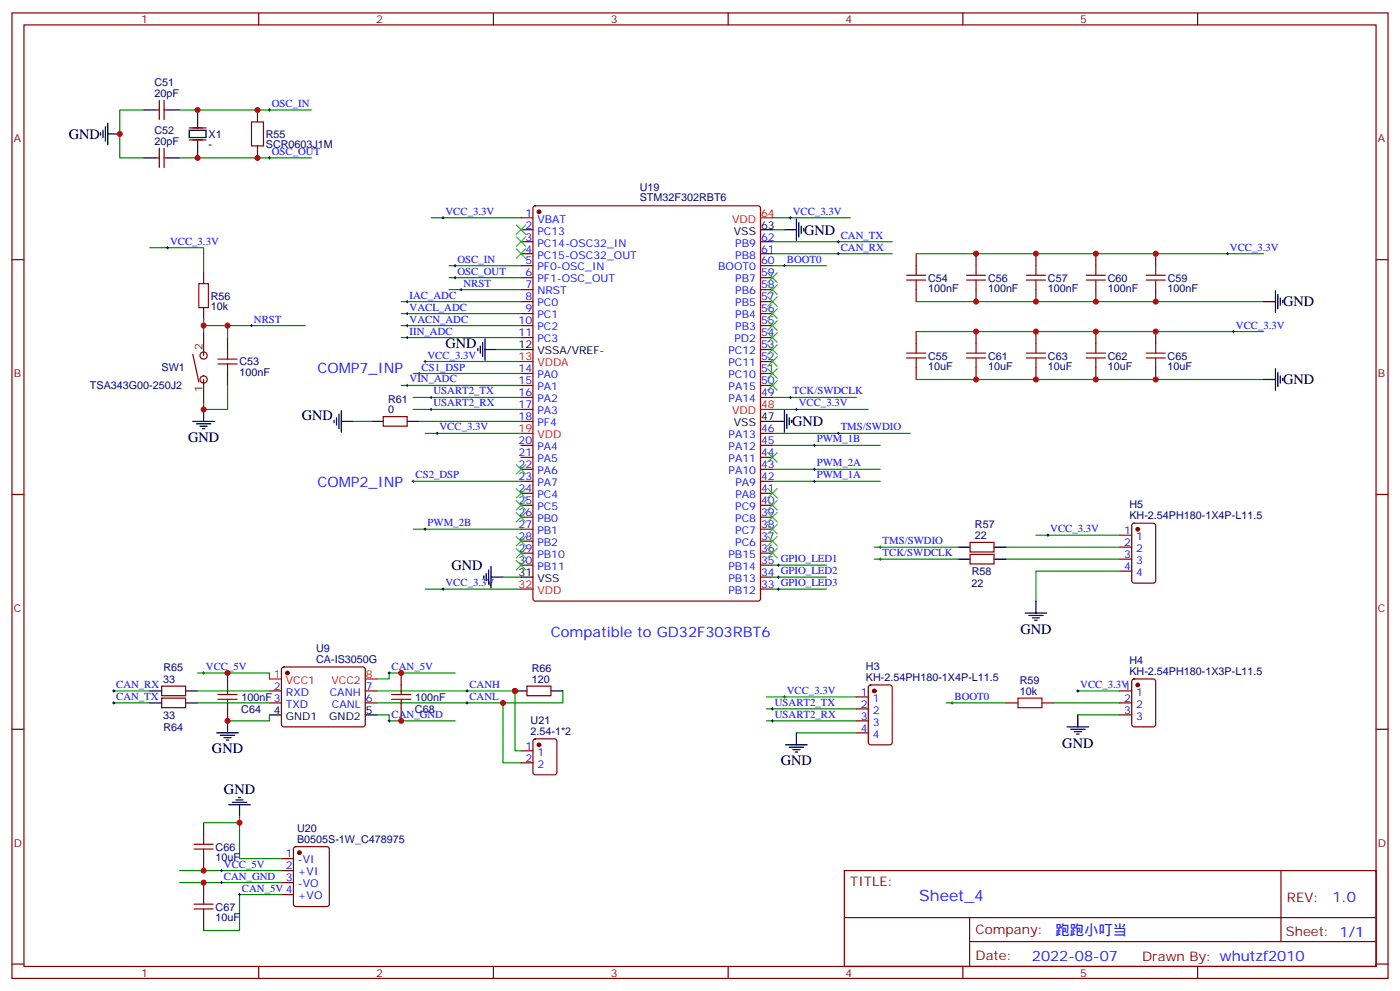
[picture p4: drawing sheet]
<svg xmlns="http://www.w3.org/2000/svg" width="412mm" height="292mm" viewBox="0 0 412 292" stroke-linecap="round" stroke-linejoin="round" font-family="sans-serif">
<g fill="none" stroke="#870000" stroke-width=".35">
<path d="M3.5 3.8h405.4v284.3h-405.4zM7.1 7.3h398.2v277.3h-398.2zM76.2 3.8v3.5M145.3 3.8v3.5M214.5 3.8v3.5M283.6 3.8v3.5M352.8 3.8v3.5M45.9 32.4h1M46.9 29.6v5.6M48.3 29.6v5.6M48.3 32.4h1.1M55.7 37.7h5"/>
<path d="M75.8 32.4v3.5M45.9 46.5h1M46.9 43.7v5.6M48.3 43.7v5.6M48.3 46.5h1.1M55.7 41.2h5M75.8 43v3.5M3.5 76.5h3.6M153.5 64.1h3.5M153.5 67.7h3.5M153.5 71.2h3.5M153.5 74.7h3.5"/>
<path d="M153.5 78.2h3.5M157.2 60.8l.5-.2h65.6l.7 .4v115.3l-.4 .7h-65.9l-.7-.4v-115.3zM224 71.2h3.5M224 74.7h3.5M224 78.2h3.5M269.9 74.7v3.5M287.5 74.7v3.5M305.2 74.7v3.5M322.8 74.7v3.5M340.4 74.7v3.5M405.3 76.5h3.6M60 80v3.5"/>
<path d="M60 90.6v3.5M60 97.6v7.1M67 99.4v3.5M153.5 81.8h3.5M153.5 85.3h3.5M153.5 88.8h3.5M153.5 92.4h3.5M153.5 95.9h3.5M153.5 99.4h3.5M224 81.8h3.5M224 85.3h3.5M224 88.8h3.5"/>
<path d="M224 92.4h3.5M224 95.9h3.5M224 99.4h3.5M269.9 85.3v3.5M269.9 97.6v3.6M287.5 85.3v3.5M287.5 97.6v3.6M305.2 85.3v3.5M305.2 97.6v3.6M322.8 85.3v3.5M322.8 97.6v3.6M340.4 85.3v3.5"/>
<path d="M340.4 97.6v3.6M56.8 104.4l1.8 8.1M60 111.8v7M67 110v3.5M153.5 110h3.5M153.5 113.5h3.5M153.5 117.1h3.5M224 110h3.5M224 113.5h3.5M224 117.1h3.5M224 106.5h3.5M224 102.9h3.5"/>
<path d="M269.9 108.2v3.6M287.5 108.2v3.6M305.2 108.2v3.6M322.8 108.2v3.6M340.4 108.2v3.6M112.9 122.7h7v2.8h-7zM153.5 120.6h3.5M153.5 124.1h3.5M153.5 131.2h3.5M153.5 134.7h3.5M153.5 138.2h3.5M224 131.2h3.5"/>
<path d="M224 134.7h3.5M224 138.2h3.5M224 127.6h3.5M3.5 145.6h3.6M153.5 141.7h3.5M153.5 145.3h3.5M153.5 148.8h3.5M153.5 152.3h3.5M153.5 155.9h3.5M153.5 159.4h3.5M224 141.7h3.5M224 145.3h3.5"/>
<path d="M224 148.8h3.5M224 152.3h3.5M224 155.9h3.5M224 159.4h3.5M285.8 159.7h7v2.9h-7zM329.8 157.6h3.6M333.6 154.3l.5-.2h5.6l.7 .4v16.5l-.4 .7h-5.9l-.7-.4v-16.5zM405.3 145.6h3.6M153.5 162.9h3.5M153.5 166.4h3.5M224 162.9h3.5M224 166.4h3.5"/>
<path d="M224 173.5h3.5M224 170h3.5M285.8 163.3h7v2.8h-7zM329.8 161.1h3.6M329.8 164.7h3.6M329.8 168.2h3.6M67 198.2v3.5M83.1 196.6l.5-.2h23.3l.5 .2 .2 .5-.1 16.5-.6 .5-23.6-.1-.4-.6v-16.3zM118.2 198.2v3.5M3.5 214.8h3.6M47.6 205.6h7.1v2.8h-7.1zM47.6 202.1h7.1v2.8h-7.1z"/>
<path d="M67 208.8v3.5M79.4 207h3.5M79.4 203.5h3.5M107.6 207h3.5M107.6 203.5h3.5M118.2 208.8v3.5M155.2 202.1h7.1v2.8h-7.1zM157.2 217.8l.5-.2h5.6l.7 .4v9.5l-.4 .6-5.9 .1-.7-.5v-9.4zM252.2 205.2h3.6M252.2 208.8h3.6M252.2 212.3h3.6M252.2 215.8h3.6"/>
<path d="M256 201.9l.5-.2h5.6l.7 .4v16.6l-.4 .6-5.9 .1-.7-.5v-16.5zM296.3 207h3.6M306.9 207h3.5M329.8 207h3.6M329.8 203.5h3.6M329.8 210.5h3.6M333.6 200.2l.5-.2h5.6l.7 .4v13l-.4 .6-5.9 .1-.7-.5v-12.9zM405.3 214.8h3.6M153.5 221.1h3.5M153.5 224.6h3.5M60 242.3v3.5M60 252.9v3.5"/>
<path d="M60 259.9v3.6M82.9 252.9h3.5M82.9 256.4h3.5M82.9 259.9h3.5M86.7 249.5l.4-.2h9.2l.7 .5v16.5l-.4 .6-9.5 .1-.6-.5-.1-16.5zM248.7 256.4h156.6v28.2h-156.6zM377.3 256.4v20.9M60 270.5v3.5M82.9 263.5h3.5M248.7 270.2h156.5M285.6 277.3h119.6M285.6 270.2v14.2"/>
<path d="M3.5 283.9h3.6M76.2 284.6v3.5M145.3 284.6v3.5M214.5 284.6v3.5M283.6 284.6v3.5M352.8 284.6v3.5M405.3 283.9h3.6"/>
<circle cx="60" cy="111.8" r="1.06"/>
<circle cx="60" cy="104.7" r="1.06"/>
</g>
<g fill="none" stroke="#000" stroke-width=".35">
<path d="M29.6 39.1v.7M30.3 38.4v2.1M31 37.3v4.3M31.7 39.4h3.6M31.7 36.3v6.3M42.3 32.4h3.6M49.4 32.4h3.5M55.7 38.4h5v2.1h-5zM58.2 32.4v5.3M42.3 46.5h3.6M49.4 46.5h3.5M58.2 41.2v5.3"/>
<path d="M224 67.7h3.5M231.1 67.7h3.5M234.6 64.5v6.3M235.3 65.5v4.3M236 66.6v2.1M236.7 67.3v.7M142.9 99.8v6.3M372.2 88.8h3.5M375.7 85.7v6.3M376.4 86.7v4.2M377.1 87.8v2.1M377.8 88.5v.7"/>
<path d="M140.8 102.6v.7M141.5 101.9v2.1M142.2 100.8v4.3M142.9 102.9h3.5M153.5 102.9h3.5M372.2 111.8h3.5M375.7 108.6v6.3M376.4 109.6v4.3M377.1 110.7v2.1M377.8 111.4v.7M56.8 124.1h6.3M57.9 124.8h4.2"/>
<path d="M58.9 125.5h2.1M59.6 126.2h.7M60 120.6v3.5M98.4 123.8v.7M99.1 123v2.2M99.8 122v4.2M100.5 124.1h3.6M100.5 120.9v6.4M109.4 124.1h3.5M119.9 124.1h3.6M224 124.1h7.1M231.1 120.9v6.4"/>
<path d="M231.8 122v4.2M232.5 123v2.2M233.2 123.8v.7M142.5 169.6v.7M143.2 168.9v2.1M143.9 167.9v4.2M144.6 170h3.6M144.6 166.8v6.3M153.5 170h3.5M282.2 161.1h3.6M282.2 164.7h3.6M292.8 161.1h3.5"/>
<path d="M292.8 164.7h3.5M305.2 177v3.6M302 180.6h6.3M303 181.3h4.3M304.1 182h2.1M304.8 182.7h.7M44.1 207h3.5M44.1 203.5h3.5M54.7 207h3.5M54.7 203.5h3.5M63.9 215.8h6.3M64.9 216.5h4.2"/>
<path d="M66 217.2h2.1M66.7 217.9h.7M67 212.3v3.5M79.4 210.5h3.5M107.6 210.5h3.5M151.7 203.5h3.5M162.3 203.5h3.5M231.4 219.4h6.4M234.6 215.8v3.6M314.3 214.1h6.4M315.4 214.8h4.2M316.4 215.5h2.2"/>
<path d="M317.1 216.2h.8M317.5 210.5v3.6M67.4 237h6.3M68.4 236.3h4.3M69.5 235.6h2.1M70.2 234.9h.7M70.6 237v3.5M232.5 220.1h4.2M233.5 220.8h2.2M234.2 221.5h.7"/>
</g>
<g fill="none" stroke="#008700" stroke-width=".35">
<path d="M42.3 32.4h-7v14.1h7M52.9 32.4h38.8M52.9 46.5h38.8M44.1 73h15.9v7M127 64.1h26.5M132.3 78.2h21.2M227.5 78.2h15.9M227.5 64.1h23M227.5 67.7h3.6M227.5 71.2h35.3M227.5 74.7h35.3M269.9 74.7h102.3"/>
<path d="M60 95.9h7v3.5M60 94.1v3.5M67 95.9h23M118.2 95.9h35.3M118.2 92.4h35.3M118.2 88.8h35.3M118.2 99.4h35.3M132.3 81.8h21.2M132.3 85.3h21.2M269.9 88.8h102.3M269.9 97.6h102.3M67 113.5v7.1h-7v-1.8"/>
<path d="M118.2 113.5h35.3M121.7 117.1h31.8M121.7 110h31.8M125.2 106.5h28.3M146.4 102.9h7.1M227.5 117.1h24.7M269.9 111.8h102.3M104.1 124.1h5.3M121.7 120.6h31.8M123.5 124.1h30M125.2 127.6h28.3M227.5 127.6h40.6"/>
<path d="M227.5 120.6h28.3M227.5 138.2h31.8M227.5 131.2h31.8M121.7 155.9h31.8M121.7 141.7h31.8M227.5 141.7h31.8M305.2 157.6h24.6M125.2 173.5h28.3M148.2 170h5.3M227.5 173.5h15.9M227.5 170h15.9M227.5 166.4h15.9"/>
<path d="M257.5 161.1h24.7M257.5 164.7h24.7M296.3 161.1h33.5M296.3 164.7h33.5M329.8 168.2h-24.6v8.8M58.2 198.2h21.2v1.8M134.1 198.2h-19.4v1.8h-3.6M33.5 203.5h10.6M33.5 207h10.6M58.2 203.5h21.2M58.2 207h21.2M79.4 210.5v1.8h-12.4"/>
<path d="M111.1 210.5h3.6v1.8h19.4M111.1 203.5h40.6v17.6h1.8M148.2 207v17.6h5.3M165.8 203.5v3.5h-54.7M225.8 205.2h26.4M225.8 208.8h26.4M225.8 212.3h26.4M234.6 215.8h17.6M278.7 207h17.6M310.4 207h19.4M317.5 203.5h12.3M317.5 210.5h12.3"/>
<path d="M52.9 256.4h30M52.9 259.9h30M60 242.3h10.6M70.6 240.5v12.4h12.3M82.9 263.5h-12.3v10.5h-10.6"/>
</g>
<g fill="none" stroke="#a10000" stroke-width=".35">
<path d="M74.1 35.9h3.5v7.1h-3.5zM269.9 78.2v2.9M287.5 78.2v2.9M305.2 78.2v2.9M322.8 78.2v2.9M340.4 78.2v2.9M58.6 83.5h2.8v7.1h-2.8zM267.1 82.5h5.6M267.1 81.1h5.6M269.9 82.5v2.8M284.7 82.5h5.6M284.7 81.1h5.6"/>
<path d="M287.5 82.5v2.8M302.3 82.5h5.7M302.3 81.1h5.7M305.2 82.5v2.8M320 82.5h5.6M320 81.1h5.6M322.8 82.5v2.8M337.6 82.5h5.7M337.6 81.1h5.7M340.4 82.5v2.8M64.2 107.2h5.6M64.2 105.8h5.6"/>
<path d="M67 102.9v2.9M67 107.2v2.8M267.1 105.4h5.6M267.1 104h5.6M269.9 101.2v2.8M269.9 105.4v2.8M284.7 105.4h5.6M284.7 104h5.6M287.5 101.2v2.8M287.5 105.4v2.8M302.3 105.4h5.7M302.3 104h5.7"/>
<path d="M305.2 101.2v2.8M305.2 105.4v2.8M320 105.4h5.6M320 104h5.6M322.8 101.2v2.8M322.8 105.4v2.8M337.6 105.4h5.7M337.6 104h5.7M340.4 101.2v2.8M340.4 105.4v2.8M64.2 206h5.6M64.2 204.5h5.6"/>
<path d="M67 201.7v2.8M67 206v2.8M115.4 206h5.6M115.4 204.5h5.6M118.2 201.7v2.8M118.2 206v2.8M299.9 205.6h7v2.8h-7zM57.1 250h5.7M57.1 248.6h5.7M60 245.8v2.8M60 250v2.9M57.1 267.7h5.7"/>
<path d="M57.1 266.3h5.7M60 263.5v2.8M60 267.7v2.8"/>
</g>
<g fill="none" stroke="#000" stroke-width=".29">
<path d="M79 32.4h.7M79.4 32v.7M79 46.5h.7M79.4 46.1v.7M49 73h.7M49.4 72.6v.7M130.2 64.1h.7M130.5 63.8v.7M133.7 78.2h.7M134.1 77.9v.7M230.7 78.2h.7M231.1 77.9v.7"/>
<path d="M232.5 64.1h.7M232.8 63.8v.7M246.6 74.7h.7M246.6 71.2h.7M246.9 70.8v.7M246.9 74.4v.7M361.2 74.7h.7M361.6 74.4v.7M73.7 95.9h.7M74.1 95.5v.7M119.6 95.9h.7M119.6 92.4h.7"/>
<path d="M119.6 99.4h.7M119.6 88.8h.7M119.9 88.5v.7M119.9 92v.7M119.9 95.5v.7M119.9 99.1v.7M133.7 81.8h.7M134.1 81.4v.7M135.5 85.3h.7M135.8 84.9v.8M363 97.6h.7M363.4 97.3v.7"/>
<path d="M119.6 113.5h.7M119.9 113.2v.7M123.1 110h.7M123.5 109.6v.7M124.9 106.5h.7M125.2 106.1v.7M126.6 117.1h.8M127 116.7v.7M232.5 117.1h.7M232.8 116.7v.7M126.6 120.6h.8M127 120.2v.7"/>
<path d="M128.4 127.6h.7M128.8 127.3v.7M234.2 120.6h.7M234.6 120.2v.7M239.5 138.2h.7M239.5 131.2h.7M239.9 130.8v.7M239.9 137.9v.7M246.6 127.6h.7M246.9 127.3v.7M121.4 141.7h.7M121.7 141.4v.7"/>
<path d="M124.9 155.9h.7M125.2 155.5v.7M239.5 141.7h.7M239.9 141.4v.7M308.3 157.6h.7M308.7 157.3v.7M130.2 173.5h.7M130.5 173.1v.7M229 173.5h.7M229 166.4h.7M229 170h.7M229.3 166.1v.7"/>
<path d="M229.3 169.6v.7M229.3 173.1v.7M258.9 161.1h.7M258.9 164.7h.7M259.3 160.8v.7M259.3 164.3v.7M59.6 198.2h.7M60 197.8v.7M114.3 198.2h.7M114.7 197.8v.7M33.2 203.5h.7M33.2 207h.7"/>
<path d="M33.5 203.1v.7M33.5 206.7v.7M114.3 212.3h.7M114.7 211.9v.8M137.2 203.5h.7M137.2 207h.7M137.6 203.1v.7M137.6 206.7v.7M227.2 208.8h.7M227.2 212.3h.7M227.5 208.4v.7M227.5 211.9v.8"/>
<path d="M230.7 205.2h.7M231.1 204.9v.7M280.1 207h.7M280.5 206.7v.7M317.1 203.5h.8M317.5 203.1v.7M64.9 256.4h.7M64.9 259.9h.7M65.3 256v.8M65.3 259.6v.7M70.2 263.5h.7M70.6 263.1v.7"/>
</g>
<g fill="#870000" stroke="#870000" stroke-width=".35">
<circle cx="158.7" cy="62.4" r=".53"/>
<circle cx="335.1" cy="201.7" r=".53"/>
<circle cx="257.5" cy="203.5" r=".53"/>
<circle cx="335.1" cy="155.9" r=".53"/>
<circle cx="84.7" cy="198.2" r=".53"/>
<circle cx="88.2" cy="251.1" r=".53"/>
<circle cx="158.7" cy="219.4" r=".53"/>
</g>
<path d="M224 64.1h3.5M153.5 106.5h3.5M153.5 127.6h3.5M224 120.6h3.5M153.5 173.5h3.5M79.4 200h3.5M107.6 200h3.5" fill="none" stroke="#f00" stroke-width=".35"/>
<g fill="none" stroke="#3c3" stroke-width=".35">
<path d="M152 66.3l2.9 2.8M152 69.8l2.9 2.8M152 73.3l2.9 2.8M154.9 66.3l-2.9 2.8M154.9 69.8l-2.9 2.8M154.9 73.3l-2.9 2.8M226.1 83.9l2.9 2.8M226.1 87.4l2.9 2.8M226.1 90.9l2.9 2.9M226.1 94.5l2.9 2.8M226.1 98l2.9 2.8M226.1 80.4l2.9 2.8"/>
<path d="M229 83.9l-2.9 2.8M229 87.4l-2.9 2.8M229 90.9l-2.9 2.9M229 94.5l-2.9 2.8M229 98l-2.9 2.8M229 80.4l-2.9 2.8M226.1 101.5l2.9 2.9M226.1 105.1l2.9 2.8M226.1 108.6l2.9 2.8M226.1 112.1l2.9 2.8M229 101.5l-2.9 2.9M229 105.1l-2.9 2.8"/>
<path d="M229 108.6l-2.9 2.8M229 112.1l-2.9 2.8M152 136.8l2.9 2.8M154.9 136.8l-2.9 2.8M226.1 133.3l2.9 2.8M229 133.3l-2.9 2.8M152 143.9l2.9 2.8M152 147.4l2.9 2.8M152 158l2.9 2.8M152 150.9l2.9 2.8M154.9 143.9l-2.9 2.8M154.9 147.4l-2.9 2.8"/>
<path d="M154.9 158l-2.9 2.8M154.9 150.9l-2.9 2.8M226.1 143.9l2.9 2.8M226.1 147.4l2.9 2.8M226.1 150.9l2.9 2.8M226.1 154.4l2.9 2.9M226.1 158l2.9 2.8M229 143.9l-2.9 2.8M229 147.4l-2.9 2.8M229 150.9l-2.9 2.8M229 154.4l-2.9 2.9M229 158l-2.9 2.8"/>
<path d="M152 161.5l2.9 2.8M152 165l2.9 2.9M154.9 161.5l-2.9 2.8M154.9 165l-2.9 2.9M226.1 161.5l2.9 2.8M229 161.5l-2.9 2.8"/>
</g>
<g fill="#c00">
<circle cx="35.3" cy="39.4" r=".88"/>
<circle cx="58.2" cy="32.4" r=".88"/>
<circle cx="58.2" cy="46.5" r=".88"/>
<circle cx="75.8" cy="32.4" r=".88"/>
<circle cx="75.8" cy="46.5" r=".88"/>
<circle cx="60" cy="95.9" r=".88"/>
<circle cx="60" cy="120.6" r=".88"/>
<circle cx="67" cy="95.9" r=".88"/>
<circle cx="287.5" cy="74.7" r=".88"/>
<circle cx="305.2" cy="74.7" r=".88"/>
<circle cx="340.4" cy="74.7" r=".88"/>
<circle cx="322.8" cy="74.7" r=".88"/>
<circle cx="287.5" cy="88.8" r=".88"/>
<circle cx="305.2" cy="88.8" r=".88"/>
<circle cx="340.4" cy="88.8" r=".88"/>
<circle cx="322.8" cy="88.8" r=".88"/>
<circle cx="287.5" cy="97.6" r=".88"/>
<circle cx="322.8" cy="97.6" r=".88"/>
<circle cx="305.2" cy="97.6" r=".88"/>
<circle cx="340.4" cy="97.6" r=".88"/>
<circle cx="287.5" cy="111.8" r=".88"/>
<circle cx="322.8" cy="111.8" r=".88"/>
<circle cx="305.2" cy="111.8" r=".88"/>
<circle cx="340.4" cy="111.8" r=".88"/>
<circle cx="67" cy="212.3" r=".88"/>
<circle cx="67" cy="198.2" r=".88"/>
<circle cx="60" cy="256.4" r=".88"/>
<circle cx="70.6" cy="242.3" r=".88"/>
<circle cx="60" cy="259.9" r=".88"/>
<circle cx="118.2" cy="198.2" r=".88"/>
<circle cx="118.2" cy="212.3" r=".88"/>
<circle cx="151.7" cy="203.5" r=".88"/>
<circle cx="148.2" cy="207" r=".88"/>
</g>
<text font-size="4.6" fill="#00f" x="270.8" y="265.4">Sheet_4</text>
<g font-size="4.2">
<text x="20.3" y="40.9">GND</text>
<text x="236.9" y="69.1">GND</text>
<text x="378" y="90.2">GND</text>
<text x="131.2" y="102.6">GND</text>
<text x="378" y="113.2">GND</text>
<text x="88.9" y="123.8">GND</text>
<text x="233.4" y="125.5">GND</text>
<text x="55.4" y="130.2">GND</text>
<text x="133" y="167.9">GND</text>
<text x="300.6" y="186.7">GND</text>
<text x="62.4" y="221.9">GND</text>
<text x="312.9" y="220.2">GND</text>
<text x="230" y="225.4">GND</text>
<text x="66" y="233.7">GND</text>
</g>
<g font-size="4.2" fill="#00f">
<text x="93.5" y="110">COMP7_INP</text>
<text x="93.5" y="143.5">COMP2_INP</text>
<text x="162.3" y="187.6">Compatible to GD32F303RBT6</text>
<text x="392.5" y="265.7">1.0</text>
<text x="310.9" y="275.2">跑跑小叮当</text>
<text x="304" y="283">2022-08-07</text>
</g>
<g font-size="3.9" fill="#800">
<text x="250.5" y="261">TITLE:</text>
<text x="379.1" y="265.7">REV:</text>
<text x="287.4" y="275.2">Company:</text>
<text x="378.7" y="275.8">Sheet: 1/1</text>
<text x="287.4" y="282.9">Date:</text>
<text x="336.4" y="282.9">Drawn By: whutzf2010</text>
</g>
<g font-size="3.2" fill="#800">
<text x="41.6" y="6.8">1</text>
<text x="110.8" y="6.8">2</text>
<text x="179.9" y="6.8">3</text>
<text x="249.1" y="6.8">4</text>
<text x="318.2" y="6.8">5</text>
<text x="4.1" y="41.9">A</text>
<text x="405.9" y="41.9">A</text>
<text x="59.6" y="102.9" transform="rotate(-90 59.6 102.9)">2</text>
<text x="4.1" y="111.1">B</text>
<text x="405.9" y="111.1">B</text>
<text x="59.6" y="115.5" transform="rotate(-90 59.6 115.5)">1</text>
<text x="4.1" y="180.2">C</text>
<text x="405.9" y="180.2">C</text>
<text x="4.1" y="249.3">D</text>
<text x="405.9" y="249.3">D</text>
<text x="41.6" y="287.6">1</text>
<text x="110.8" y="287.6">2</text>
<text x="179.9" y="287.6">3</text>
<text x="249.1" y="287.6">4</text>
<text x="318.2" y="287.6">5</text>
</g>
<g font-size="3.2" fill="#000080">
<text x="45.5" y="28.5">20pF</text>
<text x="45.5" y="25.3">C51</text>
<text x="45.5" y="39.4">C52</text>
<text x="61.5" y="40.6">X1</text>
<text x="78.3" y="40.6">R55</text>
<text x="45.5" y="42.6">20pF</text>
<text x="61.4" y="43.7">-</text>
<text x="78.3" y="43.7">SCR0603J1M</text>
<text x="188.5" y="59.3">STM32F302RBT6</text>
<text x="188.5" y="56.1">U19</text>
<text x="273.4" y="82.9">C54</text>
<text x="291" y="82.9">C56</text>
<text x="308.7" y="82.9">C57</text>
<text x="326.3" y="82.9">C60</text>
<text x="344" y="82.9">C59</text>
<text x="62.1" y="88.2">R56</text>
<text x="273.4" y="86.1">100nF</text>
<text x="291" y="86.1">100nF</text>
<text x="308.7" y="86.1">100nF</text>
<text x="326.3" y="86.1">100nF</text>
<text x="344" y="86.1">100nF</text>
<text x="62.1" y="91.4">10k</text>
<text x="70.6" y="107.6">C53</text>
<text x="273.4" y="106">C55</text>
<text x="291" y="106">C61</text>
<text x="308.7" y="106">C63</text>
<text x="326.3" y="106">C62</text>
<text x="344" y="106">C65</text>
<text x="47.6" y="109.4">SW1</text>
<text x="70.6" y="110.8">100nF</text>
<text x="273.4" y="109">10uF</text>
<text x="291" y="109">10uF</text>
<text x="308.7" y="109">10uF</text>
<text x="326.3" y="109">10uF</text>
<text x="344" y="109">10uF</text>
<text x="26.5" y="114.7">TSA343G00-250J2</text>
<text x="114.3" y="118.6">R61</text>
<text x="114.3" y="121.6">0</text>
<text x="332.7" y="149.7">H5</text>
<text x="287.2" y="155.5">R57</text>
<text x="332.7" y="152.9">KH-2.54PH180-1X4P-L11.5</text>
<text x="287.2" y="158.7">22</text>
<text x="286.2" y="172.9">22</text>
<text x="286.3" y="169.4">R58</text>
<text x="48.1" y="197.6">R65</text>
<text x="93.1" y="195.2">CA-IS3050G</text>
<text x="93.1" y="192">U9</text>
<text x="156.6" y="197.9">R66</text>
<text x="255.1" y="197.3">H3</text>
<text x="332.7" y="195.7">H4</text>
<text x="48.1" y="201.1">33</text>
<text x="156.6" y="201">120</text>
<text x="255.1" y="200.5">KH-2.54PH180-1X4P-L11.5</text>
<text x="300.4" y="201.4">R59</text>
<text x="332.7" y="198.8">KH-2.54PH180-1X3P-L11.5</text>
<text x="71.1" y="209.9">C64</text>
<text x="71.2" y="206.4">100nF3</text>
<text x="122.2" y="209.9">C68</text>
<text x="122.3" y="206.4">100nF</text>
<text x="300.4" y="204.5">10k</text>
<text x="48.1" y="211.7">33</text>
<text x="48.1" y="215.2">R64</text>
<text x="156.3" y="213.2">U21</text>
<text x="156.3" y="216.4">2.54-1*2</text>
<text x="87.5" y="245">U20</text>
<text x="63.5" y="250.6">C66</text>
<text x="87.5" y="248.1">B0505S-1W_C478975</text>
<text x="63.5" y="253.6">10uF</text>
<text x="63.5" y="268.3">C67</text>
<text x="63.5" y="271.3">10uF</text>
</g>
<g font-size="3.2" fill="#00f">
<text x="80.1" y="31.5">OSC_IN</text>
<text x="80.1" y="45.6">OSC_OUT</text>
<text x="131.2" y="63.3">VCC_3.3V</text>
<text x="154.8" y="63.8">1</text>
<text x="158.3" y="65.5">VBAT</text>
<text x="233.5" y="63.3">VCC_3.3V</text>
<text x="154.8" y="67.3">2</text>
<text x="154.8" y="70.8">3</text>
<text x="158.3" y="69.1">PC13</text>
<text x="224.2" y="70.8">62</text>
<text x="247.6" y="70.3">CAN_TX</text>
<text x="50.1" y="72.1">VCC_3.3V</text>
<text x="134.8" y="77.4">OSC_IN</text>
<text x="154.8" y="74.4">4</text>
<text x="154.8" y="77.9">5</text>
<text x="158.3" y="72.6">PC14-OSC32_IN</text>
<text x="158.3" y="76.1">PC15-OSC32_OUT</text>
<text x="216.6" y="76.1">PB8</text>
<text x="216.6" y="72.6">PB9</text>
<text x="224.2" y="77.9">60</text>
<text x="224.2" y="74.4">61</text>
<text x="231.8" y="77.4">BOOT0</text>
<text x="247.6" y="73.8">CAN_RX</text>
<text x="362.3" y="73.8">VCC_3.3V</text>
<text x="134.8" y="80.9">OSC_OUT</text>
<text x="154.8" y="81.4">6</text>
<text x="158.3" y="79.7">PF0-OSC_IN</text>
<text x="158.3" y="83.2">PF1-OSC_OUT</text>
<text x="211.6" y="79.7">BOOT0</text>
<text x="216.6" y="83.2">PB7</text>
<text x="224.2" y="81.4">59</text>
<text x="120.6" y="87.9">IAC_ADC</text>
<text x="136.5" y="84.4">NRST</text>
<text x="154.8" y="84.9">7</text>
<text x="154.8" y="88.5">8</text>
<text x="158.3" y="86.7">NRST</text>
<text x="216.6" y="86.7">PB6</text>
<text x="224.2" y="88.5">57</text>
<text x="224.2" y="84.9">58</text>
<text x="74.8" y="95">NRST</text>
<text x="120.6" y="91.5">VACL_ADC</text>
<text x="120.6" y="95">VACN_ADC</text>
<text x="152.8" y="95.5">10</text>
<text x="154.8" y="92">9</text>
<text x="158.3" y="90.2">PC0</text>
<text x="158.3" y="93.8">PC1</text>
<text x="216.6" y="93.8">PB4</text>
<text x="216.6" y="90.2">PB5</text>
<text x="224.2" y="95.5">55</text>
<text x="224.2" y="92">56</text>
<text x="120.6" y="98.5">IIN_ADC</text>
<text x="152.8" y="99.1">11</text>
<text x="158.3" y="97.3">PC2</text>
<text x="158.3" y="100.8">PC3</text>
<text x="216.3" y="100.8">PD2</text>
<text x="216.6" y="97.3">PB3</text>
<text x="224.2" y="99.1">54</text>
<text x="364.1" y="96.8">VCC_3.3V</text>
<text x="125.9" y="105.6">VCC_3.3V</text>
<text x="214.5" y="107.9">PC11</text>
<text x="214.5" y="104.4">PC12</text>
<text x="224.2" y="106.1">52</text>
<text x="224.2" y="102.6">53</text>
<text x="120.6" y="112.6">VIN_ADC</text>
<text x="124.2" y="109.1">CS1_DSP</text>
<text x="152.8" y="109.6">14</text>
<text x="152.8" y="113.2">15</text>
<text x="158.3" y="111.4">PA0</text>
<text x="214.5" y="111.4">PC10</text>
<text x="224.2" y="113.2">50</text>
<text x="224.2" y="109.6">51</text>
<text x="127.7" y="116.2">USART2_TX</text>
<text x="127.7" y="119.7">USART2_RX</text>
<text x="152.8" y="116.7">16</text>
<text x="158.3" y="114.9">PA1</text>
<text x="158.3" y="118.5">PA2</text>
<text x="214.6" y="118.5">PA14</text>
<text x="214.6" y="114.9">PA15</text>
<text x="224.2" y="116.7">49</text>
<text x="233.5" y="116.2">TCK/SWDCLK</text>
<text x="235.3" y="119.7">VCC_3.3V</text>
<text x="152.8" y="120.2">17</text>
<text x="152.8" y="123.8">18</text>
<text x="158.3" y="122">PA3</text>
<text x="158.3" y="125.5">PF4</text>
<text x="129.5" y="126.8">VCC_3.3V</text>
<text x="152.8" y="130.8">20</text>
<text x="214.6" y="129">PA13</text>
<text x="224.2" y="130.8">45</text>
<text x="224.2" y="127.3">46</text>
<text x="240.6" y="130.3">PWM_1B</text>
<text x="247.6" y="126.8">TMS/SWDIO</text>
<text x="152.8" y="134.3">21</text>
<text x="152.8" y="137.9">22</text>
<text x="158.3" y="132.6">PA4</text>
<text x="158.3" y="136.1">PA5</text>
<text x="214.6" y="136.1">PA11</text>
<text x="214.6" y="132.6">PA12</text>
<text x="224.2" y="137.9">43</text>
<text x="224.2" y="134.3">44</text>
<text x="240.6" y="137.3">PWM_2A</text>
<text x="122.4" y="140.9">CS2_DSP</text>
<text x="152.8" y="141.4">23</text>
<text x="158.3" y="139.6">PA6</text>
<text x="158.3" y="143.2">PA7</text>
<text x="214.6" y="139.6">PA10</text>
<text x="216.6" y="143.2">PA9</text>
<text x="224.2" y="141.4">42</text>
<text x="240.6" y="140.9">PWM_1A</text>
<text x="152.8" y="144.9">24</text>
<text x="152.8" y="148.4">25</text>
<text x="158.3" y="146.7">PC4</text>
<text x="216.6" y="146.7">PA8</text>
<text x="224.2" y="148.4">40</text>
<text x="224.2" y="144.9">41</text>
<text x="125.9" y="155">PWM_2B</text>
<text x="152.8" y="152">26</text>
<text x="152.8" y="155.5">27</text>
<text x="158.3" y="150.2">PC5</text>
<text x="158.3" y="153.7">PB0</text>
<text x="216.6" y="153.7">PC8</text>
<text x="216.6" y="150.2">PC9</text>
<text x="224.2" y="155.5">38</text>
<text x="224.2" y="152">39</text>
<text x="152.8" y="159">28</text>
<text x="158.3" y="157.3">PB1</text>
<text x="158.3" y="160.8">PB2</text>
<text x="216.6" y="160.8">PC6</text>
<text x="216.6" y="157.3">PC7</text>
<text x="224.2" y="159">37</text>
<text x="260" y="160.3">TMS/SWDIO</text>
<text x="309.4" y="156.7">VCC_3.3V</text>
<text x="331.2" y="157.3">1</text>
<text x="331.2" y="160.8">2</text>
<text x="334.7" y="159">1</text>
<text x="152.8" y="162.6">29</text>
<text x="152.8" y="166.1">30</text>
<text x="158.3" y="164.3">PB10</text>
<text x="158.3" y="167.9">PB11</text>
<text x="214.6" y="167.9">PB14</text>
<text x="214.6" y="164.3">PB15</text>
<text x="224.2" y="166.1">35 GPIO_LED1</text>
<text x="224.2" y="162.6">36</text>
<text x="260" y="163.8">TCK/SWDCLK</text>
<text x="331.2" y="164.3">3</text>
<text x="331.2" y="167.9">4</text>
<text x="334.7" y="162.6">2</text>
<text x="334.7" y="166.1">3</text>
<text x="131.2" y="172.6">VCC_3.3V</text>
<text x="214.6" y="171.4">PB13</text>
<text x="224.2" y="173.1">33 GPIO_LED3</text>
<text x="224.2" y="169.6">34 GPIO_LED2</text>
<text x="334.7" y="169.6">4</text>
<text x="214.6" y="174.9">PB12</text>
<text x="60.7" y="197.3">VCC_5V</text>
<text x="115.4" y="197.3">CAN_5V</text>
<text x="34.2" y="202.6">CAN_RX</text>
<text x="80.7" y="203.1">2</text>
<text x="107.8" y="203.1">7</text>
<text x="138.3" y="202.6">CANH</text>
<text x="318.2" y="202.6">VCC_3.3V1</text>
<text x="34.2" y="206.1">CAN_TX</text>
<text x="84.2" y="208.4">TXD</text>
<text x="84.2" y="204.9">RXD</text>
<text x="97.1" y="204.9">CANH</text>
<text x="97.8" y="208.4">CANL</text>
<text x="107.8" y="206.7">6</text>
<text x="138.3" y="206.1">CANL</text>
<text x="228.2" y="207.9">USART2_TX</text>
<text x="231.8" y="204.4">VCC_3.3V</text>
<text x="253.6" y="204.9">1</text>
<text x="253.6" y="208.4">2</text>
<text x="257.1" y="206.7">1</text>
<text x="281.2" y="206.1">BOOT0</text>
<text x="331.2" y="206.7">2</text>
<text x="334.7" y="204.9">1</text>
<text x="334.7" y="208.4">2</text>
<text x="115.4" y="211.4">CAN_GND</text>
<text x="228.2" y="211.4">USART2_RX</text>
<text x="253.6" y="211.9">3</text>
<text x="253.6" y="215.5">4</text>
<text x="257.1" y="210.2">2</text>
<text x="257.1" y="213.7">3</text>
<text x="331.2" y="210.2">3</text>
<text x="334.7" y="211.9">3</text>
<text x="154.8" y="220.8">1</text>
<text x="257.1" y="217.2">4</text>
<text x="154.8" y="224.3">2</text>
<text x="158.3" y="222.5">1</text>
<text x="158.3" y="226.1">2</text>
<text x="66" y="255.5">VCC_5V</text>
<text x="84.2" y="252.5">1</text>
<text x="84.2" y="256">2</text>
<text x="87.7" y="254.3">-VI</text>
<text x="87.7" y="257.8">+VI</text>
<text x="66" y="259">CAN_GND</text>
<text x="71.3" y="262.6">CAN_5V 4</text>
<text x="84.2" y="259.6">3</text>
<text x="87.7" y="261.3">-VO</text>
<text x="87.7" y="264.9">+VO</text>
</g>
<g font-size="3.2" fill="#f00">
<text x="215.6" y="65.5">VDD</text>
<text x="224.2" y="63.8">64</text>
<text x="152.8" y="106.1">13</text>
<text x="158.3" y="107.9">VDDA</text>
<text x="215.6" y="122">VDD</text>
<text x="224.2" y="120.2">48</text>
<text x="152.8" y="127.3">19</text>
<text x="158.3" y="129">VDD</text>
<text x="152.8" y="173.1">32</text>
<text x="158.3" y="174.9">VDD</text>
<text x="80.7" y="199.6">1</text>
<text x="84.2" y="201.4">VCC1</text>
<text x="97.7" y="201.4">VCC2</text>
<text x="107.8" y="199.6">8</text>
</g>
<g font-size="3.2">
<text x="216.2" y="69.1">VSS</text>
<text x="224.2" y="67.3">63</text>
<text x="152.8" y="102.6">12</text>
<text x="158.3" y="104.4">VSSA/VREF-</text>
<text x="216.2" y="125.5">VSS</text>
<text x="224.2" y="123.8">47</text>
<text x="152.8" y="169.6">31</text>
<text x="158.3" y="171.4">VSS</text>
<text x="80.7" y="210.2">4</text>
<text x="84.2" y="211.9">GND1</text>
<text x="97" y="211.9">GND2</text>
<text x="107.8" y="210.2">5</text>
</g>
</svg>
